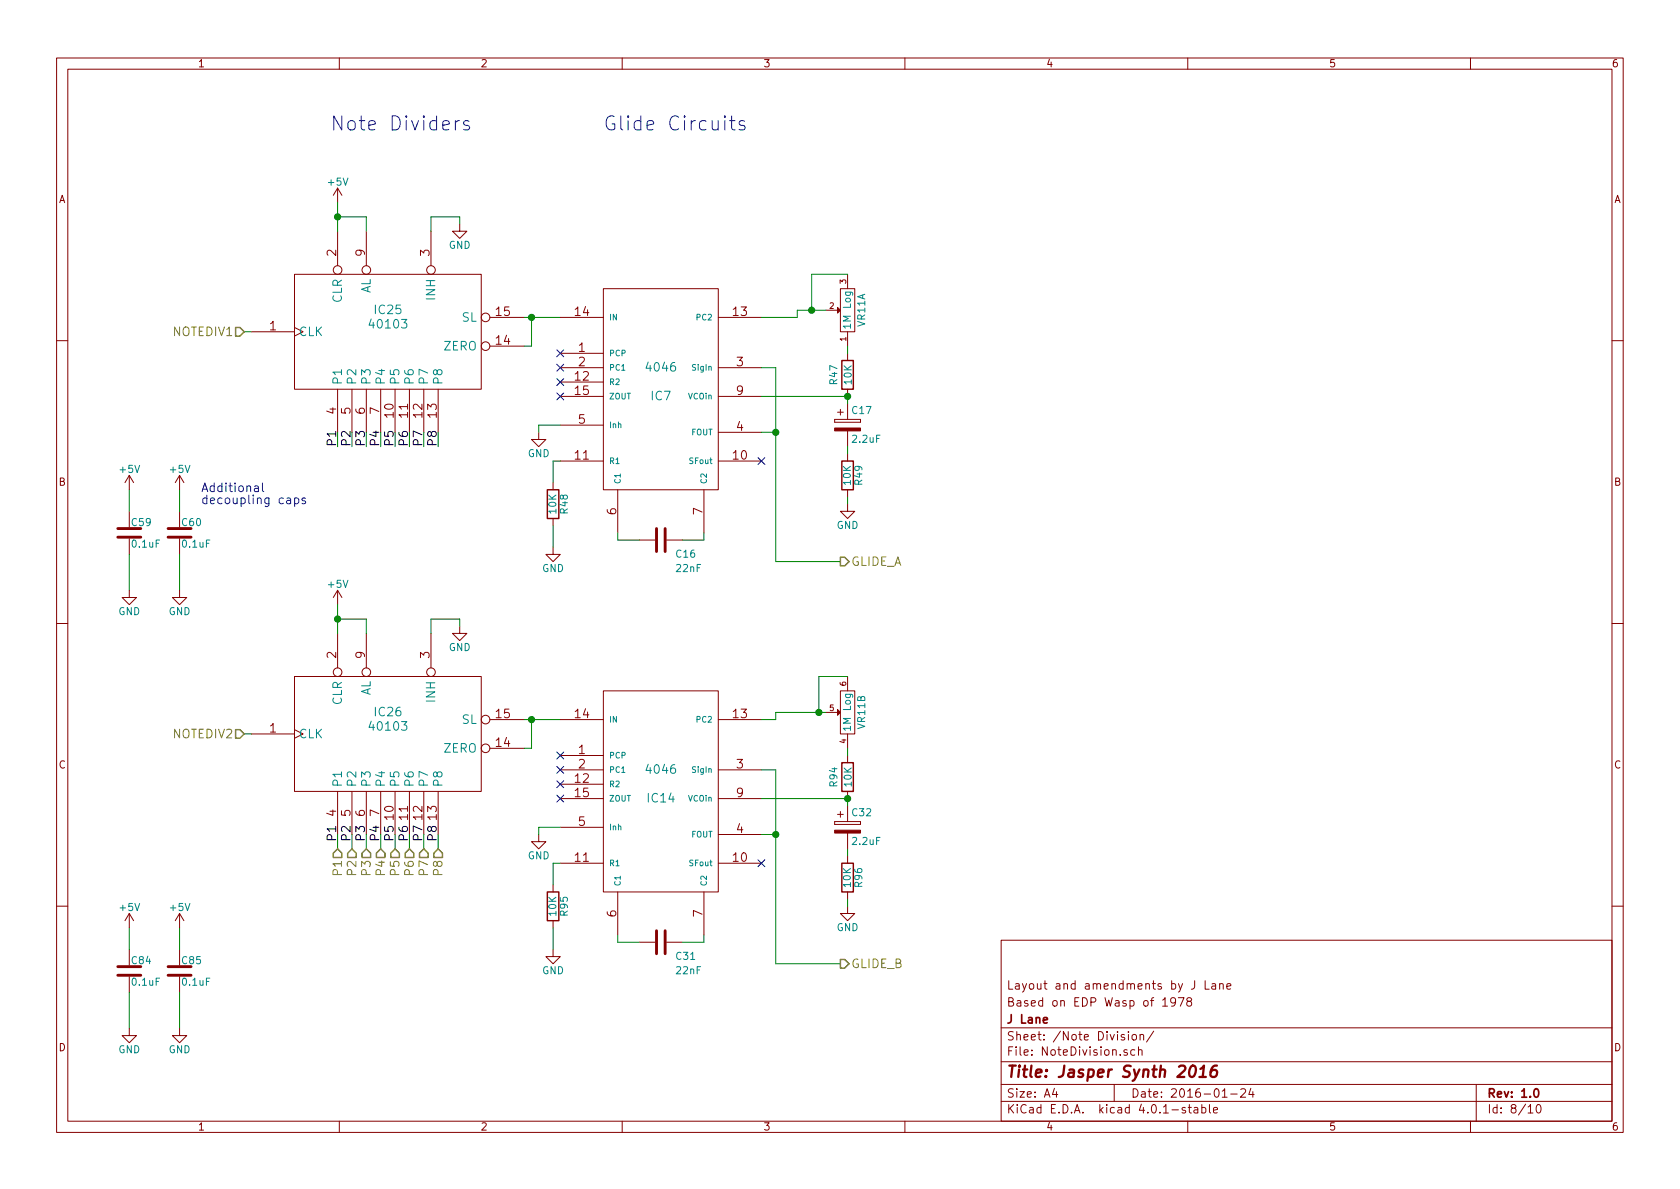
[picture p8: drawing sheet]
<svg xmlns="http://www.w3.org/2000/svg" width="297mm" height="210mm" viewBox="0 0 297 210" stroke-linecap="round" stroke-linejoin="round" font-family="sans-serif">
<g fill="none" stroke="#840000" stroke-width=".18">
<path d="M10 10.3h277v189.9h-277zM12 12.2h273v186.1h-273zM60 10.3v1.9M110 10.3v1.9M160 10.3v1.9M210 10.3v1.9M260 10.3v1.9M59.7 33.3v2.5M59.7 33.3l-.8 1.2M59.7 33.3l.8 1.2M81.3 39.6v1.3h1.2l-1.2 1.3-1.3-1.3h1.3M44.4 58.7h7.7"/>
<path d="M52.1 48.5h33v20.3h-33zM52.1 57.9l1.5 .8-1.5 .7M59.7 40.9v6.1M64.8 40.9v6.1M76.2 40.9v6.1M86.6 56.1h6.1M99.1 56.1h7.6M106.7 51h20.3v35.6h-20.3zM127 56.1h7.6M146 54.9h2.1M148.6 51h2.5v7.7h-2.5zM149.9 48.5v2.5"/>
<path d="M149.9 58.7v2.5M10 60.2h2M59.7 68.8v7.6M62.2 68.8v7.6M64.8 68.8v7.6M67.3 68.8v7.6M69.8 68.8v7.6M72.4 68.8v7.6M74.9 68.8v7.6M77.5 68.8v7.6M86.6 61.2h6.1M95.2 76.4v1.3h1.3l-1.3 1.3-1.2-1.3h1.2"/>
<path d="M99.1 62.5h7.6M99.1 65h7.6M99.1 75.2h7.6M99.1 70.1h7.6M99.1 67.6h7.6M127 65h7.6M127 76.4h7.6M127 70.1h7.6M147.6 74.2v.5zM147.6 74.7h4.5zM147.6 74.2h4.5zM148.1 72.9h1"/>
<path d="M148.6 72.4v1M149.9 62.5v1.2M149.9 68.8v1.3M149.9 71.4v2.8M149.9 76.2v2.8M152.1 74.2v.5zM285 60.2h2M22.9 84.1v2.5M22.9 90.4v2.8M22.9 95.2v2.8M22.9 84.1l-.8 1.2M22.9 84.1l.7 1.2"/>
<path d="M31.7 84.1v2.5M31.7 90.4v2.8M31.7 95.2v2.8M31.7 84.1l-.7 1.2M31.7 84.1l.8 1.2M97.8 96.8v1.2h1.3l-1.3 1.3-1.3-1.3h1.3M97.8 85.3v1.3M97.8 91.7v1.3M99.1 81.5h7.6M109.2 86.6v7.6M113 95.5h2.8M117.9 95.5h2.7"/>
<path d="M124.5 86.6v7.6M127 81.5h7.6M149.9 89.1v1.3h1.2l-1.2 1.3-1.3-1.3h1.3M149.9 80.3v1.2M149.9 86.6v1.3M10 110.3h2M22.9 104.4v1.3h1.2l-1.2 1.2-1.3-1.2h1.3M31.7 104.4v1.3h1.3l-1.3 1.2-1.2-1.2h1.2M52.1 119.6h33v20.3h-33zM59.7 104.4v2.5M59.7 112v6.1M59.7 104.4l-.8 1.3"/>
<path d="M59.7 104.4l.8 1.3M64.8 112v6.1M76.2 112v6.1M81.3 110.7v1.3h1.2l-1.2 1.3-1.3-1.3h1.3M149.9 119.6v2.6M285 110.3h2M44.4 129.8h7.7M52.1 129l1.5 .8-1.5 .8M59.7 139.9v7.7M62.2 139.9v7.7M64.8 139.9v7.7M67.3 139.9v7.7"/>
<path d="M69.8 139.9v7.7M72.4 139.9v7.7M74.9 139.9v7.7M77.5 139.9v7.7M86.6 132.3h6.1M86.6 127.2h6.1M99.1 127.2h7.6M99.1 133.6h7.6M99.1 136.1h7.6M99.1 138.7h7.6M106.7 122.2h20.3v35.5h-20.3zM127 127.2h7.6"/>
<path d="M127 136.1h7.6M146 126h2.1M148.6 122.2h2.5v7.6h-2.5zM149.9 129.8v2.5M149.9 133.6v1.3M149.9 139.9v1.3M95.2 147.6v1.2h1.3l-1.3 1.3-1.2-1.3h1.2M97.8 156.5v1.2M99.1 146.3h7.6M99.1 141.2h7.6M99.1 152.6h7.6M109.2 157.7v7.6"/>
<path d="M124.5 157.7v7.6M127 147.6h7.6M127 141.2h7.6M127 152.6h7.6M147.6 145.3v.5zM147.6 145.8h4.5zM147.6 145.3h4.5zM148.1 144h1M148.6 143.5v1M149.9 142.5v2.8M149.9 147.3v2.8M149.9 151.4v1.2"/>
<path d="M149.9 157.7v1.3M152.1 145.3v.5zM10 160.2h2M22.9 161.5v2.6M22.9 167.9v2.8M22.9 172.7v2.8M22.9 161.5l-.8 1.3M22.9 161.5l.7 1.3M31.7 161.5v2.6M31.7 167.9v2.8M31.7 172.7v2.8M31.7 161.5l-.7 1.3"/>
<path d="M31.7 161.5l.8 1.3M97.8 167.9v1.3h1.3l-1.3 1.2-1.3-1.2h1.3M97.8 162.8v1.3M113 166.6h2.8M117.9 166.6h2.7M149.9 160.3v1.2h1.2l-1.2 1.3-1.3-1.3h1.3M177 166.3h108v32h-108zM205.6 176.9l.4-.5v1.5M205.6 177.9h.8M207.8 177.1l-.2 .3h-.3l-.3-.3v-.4l.1-.2 .5-.1 .2 .2a1.19 1.19 0 0 1-.2 1.2l-.5 .1M208.3 176.4h1l-.6 1.5M210.1 177.1l-.3-.3 .1-.2 .2-.2 .4 .1 .2 .2-.1 .2-.6 .2a.48 .48 0 0 0-.1 .7l.2 .1 .5-.1a.48 .48 0 0 0-.2-.7"/>
<path d="M213.1 173.4v1.5h.7M214.3 174h.6v.9M214.9 174.3l-.4 .1-.3 .2 .3 .3 .4-.1M215.6 174.1l.2-.2 .4 .1 .1 .9M215.6 173.9v1M216.9 174.4l.7-.1v-.3l-.5-.1-.2 .2 .1 .7h.6M285 160.2h2M22.9 181.9v1.2h1.2l-1.2 1.3-1.3-1.3h1.3M31.7 181.9v1.2h1.3l-1.3 1.3-1.2-1.3h1.2M60 198.3v1.9M110 198.3v1.9M160 198.3v1.9"/>
<path d="M177 194.8h108M177 191.8h108M177 187.8h108M177 181.8h108M186.4 192.5l-.3 1h.9M186.8 193v1M197 191.8v3M198.8 183a.37 .37 0 0 0-.6 .1l.1 .3 .5 .1 .1 .1-.2 .3-.5-.1M199.3 185.7a.37 .37 0 0 0-.6 .1l.1 .2 .5 .2 .1 .1-.3 .3-.4-.1M199.5 182.4v.2M199.5 182.9v1M200.2 183.1l.2-.2 .5 .2v.5l-.1 .2-.4 .1-.2-.1z"/>
<path d="M200.6 185.7l-.4-.1-.3 .3 .1 .6 .2 .1 .4-.1M201.3 185.7l.2-.1 .4 .1v.9M201.3 185.1v1.5M201.6 183.1l.2-.2 .4 .1v.9M201.6 182.9v1M204 182.3l-1.3 2M209.6 195.9a.37 .37 0 0 0-.6 .1l.1 .3 .5 .1 .1 .1-.3 .3-.4-.1M210 198.3v1.9M210.1 195.8h.5M210.3 195.3v1.3l.3 .2M211.2 195.9h.5l.1 .9M211.8 196.2l-.5 .1-.2 .2 .2 .3 .5-.1"/>
<path d="M212.5 195.9l.4-.1 .3 .3-.1 .6h-.6M212.5 195.3v1.5M213.8 195.3v1.3l.2 .2M214.6 196.3l.7-.1-.1-.3-.4-.1-.2 .2v.7h.6M216.1 194h.9M217.6 193.5h1.1M219.4 192.7l.2-.2h.4l.2 .5-.9 1h.9M221.2 192.5l-.4 1h.9M221.5 193v1M260 198.3v1.9M261 191.8v6.5M270.2 195.8l.4-.5v1.5"/>
<path d="M270.2 196.8h.8M271.8 195.5l.2-.2a.81 .81 0 0 1 .5 .6 .81 .81 0 0 1-.2 .8l-.2 .1a.79 .79 0 0 1-.3-1.3z"/>
<circle cx="59.7" cy="47.7" r=".76"/>
<circle cx="64.8" cy="47.7" r=".76"/>
<circle cx="76.2" cy="47.7" r=".76"/>
<circle cx="85.9" cy="56.1" r=".76"/>
<circle cx="85.9" cy="61.2" r=".76"/>
<circle cx="59.7" cy="118.9" r=".76"/>
<circle cx="64.8" cy="118.9" r=".76"/>
<circle cx="76.2" cy="118.9" r=".76"/>
<circle cx="85.9" cy="132.3" r=".76"/>
<circle cx="85.9" cy="127.2" r=".76"/>
</g>
<path d="M271.3 192.7l.3-.2a.81 .81 0 0 1 .5 .6 .81 .81 0 0 1-.2 .8l-.2 .1a.79 .79 0 0 1-.4-1.3z" fill="none" stroke="#840000" stroke-width=".3"/>
<path d="M210.7 188.5a.45 .45 0 0 1 .7 .3 1.19 1.19 0 0 1-.8 1.6l-.2-.1a1.48 1.48 0 0 1 .3-1.8zM212.1 190.4h1.1M212.2 189l.7-.6-.3 2M215.2 188.4a.93 .93 0 0 0-1.1 .9v1l.3 .1 .5-.1a.82 .82 0 0 0 .2-.9l-.2-.2a.69 .69 0 0 0-.8 .4" fill="none" stroke="#840000" stroke-width=".41"/>
<g fill="none" stroke="#008400" stroke-width=".18">
<path d="M59.7 35.8v5.1M59.7 38.3h5.1v2.6M81.3 39.6v-1.3h-5.1v2.6M43.2 58.7h1.2M92.7 56.1h6.4M94 56.1v5.1h-1.3M146 54.9h-5v1.2h-6.4M149.9 48.5h-6.4v6.4M99.1 75.2h-3.9v1.2M134.6 70.1h15.3v1.3M134.6 65h2.6v34.3h11.4M134.6 76.4h2.6"/>
<path d="M149.9 61.2v1.3M149.9 79v1.3M22.9 86.6v3.8M22.9 98v6.4M31.7 86.6v3.8M31.7 98v6.4M97.8 93v3.8M99.1 81.5h-1.3v3.8M109.2 94.2v1.3h3.8M124.5 94.2v1.3h-3.9M149.9 87.9v1.2M59.7 106.9v5.1"/>
<path d="M59.7 109.5h5.1v2.5M81.3 110.7v-1.2h-5.1v2.5M149.9 119.6h-5.1v6.4M43.2 129.8h1.2M92.7 127.2h6.4M94 127.2v5.1h-1.3M134.6 136.1h2.6v34.3h11.4M146 126h-8.8v1.2h-2.6M149.9 132.3v1.3M59.7 147.6v2.5M62.2 147.6v2.5M64.8 147.6v2.5"/>
<path d="M67.3 147.6v2.5M69.8 147.6v2.5M72.4 147.6v2.5M74.9 147.6v2.5M77.5 147.6v2.5M99.1 146.3h-3.9v1.3M99.1 152.6h-1.3v3.9M134.6 141.2h15.3v1.3M134.6 147.6h2.6M149.9 150.1v1.3M149.9 159v1.3M22.9 164.1v3.8"/>
<path d="M22.9 175.5v6.4M31.7 164.1v3.8M31.7 175.5v6.4M97.8 164.1v3.8M109.2 165.3v1.3h3.8M124.5 165.3v1.3h-3.9"/>
</g>
<g fill="#008400" stroke="#008400" stroke-width=".25">
<circle cx="59.7" cy="38.3" r=".51"/>
<circle cx="94" cy="56.1" r=".51"/>
<circle cx="149.9" cy="70.1" r=".51"/>
<circle cx="137.2" cy="76.4" r=".51"/>
<circle cx="59.7" cy="109.5" r=".51"/>
<circle cx="94" cy="127.2" r=".51"/>
<circle cx="149.9" cy="141.2" r=".51"/>
<circle cx="137.2" cy="147.6" r=".51"/>
<circle cx="143.5" cy="54.9" r=".51"/>
<circle cx="144.8" cy="126" r=".51"/>
</g>
<path d="M20.8 95h4.1M20.8 93.5h4.1M29.7 95h4.1M29.7 93.5h4.1M116.1 93.5v4M117.6 93.5v4M20.8 172.5h4.1M20.8 170.9h4.1M29.7 172.5h4.1M29.7 170.9h4.1M116.1 164.6v4.1M117.6 164.6v4.1" fill="none" stroke="#840000" stroke-width=".51"/>
<path d="M148.8 63.7h2.1v5.1h-2.1zM96.8 86.6h2v5.1h-2zM148.8 81.5h2.1v5.1h-2.1zM148.8 134.9h2.1v5h-2.1zM96.8 157.7h2v5.1h-2zM148.8 152.6h2.1v5.1h-2.1z" fill="none" stroke="#840000" stroke-width=".25"/>
<g fill="#840000" stroke="#840000" stroke-width=".18">
<path d="M147.6 75.7h4.5v.5h-4.5z"/>
<path d="M148.1 54.4l.5 .5-.5 .5z"/>
<path d="M147.6 146.8h4.5v.5h-4.5z"/>
<path d="M148.1 125.5l.5 .5-.5 .5z"/>
</g>
<g fill="none" stroke="#000084" stroke-width=".18">
<path d="M98.5 69.5l1.2 1.2M98.5 66.9l1.2 1.3M98.5 64.4l1.2 1.2M98.5 61.9l1.2 1.2M99.7 69.5l-1.2 1.2M99.7 66.9l-1.2 1.3M99.7 64.4l-1.2 1.2M99.7 61.9l-1.2 1.2M134 80.9l1.2 1.2M135.2 80.9l-1.2 1.2M98.5 138.1l1.2 1.2M98.5 135.5l1.2 1.2"/>
<path d="M98.5 133l1.2 1.2M99.7 138.1l-1.2 1.2M99.7 135.5l-1.2 1.2M99.7 133l-1.2 1.2M98.5 140.6l1.2 1.2M99.7 140.6l-1.2 1.2M134 152l1.2 1.3M135.2 152l-1.2 1.3"/>
</g>
<path d="M80.5 21.3v1.7M81.2 21.3a.68 .68 0 0 0-.7 .5M82.9 21.5l-.6-.2-.2 .2-.1 .2 .1 .3 .8 .3 .1 .2-.1 .4-.2 .1-.7-.1M129 21.3h1M129.4 20.5v2.1l.1 .3 .5 .1M131.6 21.5l-.6-.2-.2 .2-.1 .2 .1 .3 .8 .3 .1 .2-.1 .4-.2 .1-.7-.1M45 86h.6l.1 .9M45.7 86.3l-.5 .1a.3 .3 0 0 0-.2 .2 .3 .3 0 0 0 .2 .3h.5M46.4 85.4v1.3l.2 .2M52.1 88.1a.48 .48 0 0 1 .7 .1v.7a.48 .48 0 0 1-.7 .1M52.1 88.1v1.5M54 88.1h-.4l-.2 .2 .1 .2 .5 .1v.4h-.6" fill="none" stroke="#0000c2" stroke-width=".18"/>
<path d="M41.7 57.9h.7l.8 .8-.8 .7h-.7zM148.6 98.5h.8l.7 .8-.7 .8h-.8zM41.7 129h.7l.8 .8-.8 .8h-.7zM59.7 150.1l.8 .8v.7h-1.6v-.7zM61.5 150.9l.7-.8 .8 .8v.7h-1.5zM64.8 150.1l.7 .8v.7h-1.5v-.7zM66.5 150.9l.8-.8 .8 .8v.7h-1.6zM69.8 150.1l.8 .8v.7h-1.5v-.7zM71.6 150.9l.8-.8 .8 .8v.7h-1.6zM74.2 150.9l.7-.8 .8 .8v.7h-1.5zM77.5 150.1l.7 .8v.7h-1.5v-.7zM148.6 169.7h.8l.7 .7-.7 .8h-.8z" fill="none" stroke="#848400" stroke-width=".25"/>
<g font-size="3.5" fill="#0000c2">
<text x="58.4" y="23.1">Note Dividers</text>
<text x="106.7" y="23.1">Glide Circuits</text>
</g>
<text font-size="2.8" fill="#840000" x="178" y="190.5">Title: Jasper Synth 2016</text>
<g font-size="2.1" fill="#840000">
<text x="59.4" y="45.3" transform="rotate(-90 59.4 45.3)">2</text>
<text x="64.5" y="45.3" transform="rotate(-90 64.5 45.3)">9</text>
<text x="75.9" y="45.3" transform="rotate(-90 75.9 45.3)">3</text>
<text x="47.7" y="58.4">1</text>
<text x="87.7" y="55.9">15</text>
<text x="101.7" y="55.9">14</text>
<text x="129.6" y="55.9">13</text>
<text x="87.7" y="61">14</text>
<text x="102.3" y="62.2">1</text>
<text x="102.3" y="64.8">2</text>
<text x="130.2" y="64.8">3</text>
<text x="101.7" y="67.3">12</text>
<text x="101.7" y="69.8">15</text>
<text x="130.2" y="69.8">9</text>
<text x="59.4" y="73.2" transform="rotate(-90 59.4 73.2)">4</text>
<text x="62" y="73.2" transform="rotate(-90 62 73.2)">5</text>
<text x="64.5" y="73.2" transform="rotate(-90 64.5 73.2)">6</text>
<text x="67.1" y="73.2" transform="rotate(-90 67.1 73.2)">7</text>
<text x="69.6" y="73.8" transform="rotate(-90 69.6 73.8)">10</text>
<text x="72.1" y="73.8" transform="rotate(-90 72.1 73.8)">11</text>
<text x="74.7" y="73.8" transform="rotate(-90 74.7 73.8)">12</text>
<text x="77.2" y="73.8" transform="rotate(-90 77.2 73.8)">13</text>
<text x="102.3" y="74.9">5</text>
<text x="130.2" y="76.2">4</text>
<text x="101.7" y="81.3">11</text>
<text x="129.6" y="81.3">10</text>
<text x="109" y="91" transform="rotate(-90 109 91)">6</text>
<text x="124.2" y="91" transform="rotate(-90 124.2 91)">7</text>
<text x="59.4" y="116.4" transform="rotate(-90 59.4 116.4)">2</text>
<text x="64.5" y="116.4" transform="rotate(-90 64.5 116.4)">9</text>
<text x="75.9" y="116.4" transform="rotate(-90 75.9 116.4)">3</text>
<text x="47.7" y="129.5">1</text>
<text x="87.7" y="127">15</text>
<text x="101.7" y="127">14</text>
<text x="129.6" y="127">13</text>
<text x="87.7" y="132.1">14</text>
<text x="102.3" y="133.3">1</text>
<text x="102.3" y="135.9">2</text>
<text x="130.2" y="135.9">3</text>
<text x="101.7" y="138.4">12</text>
<text x="101.7" y="141">15</text>
<text x="130.2" y="141">9</text>
<text x="59.4" y="144.3" transform="rotate(-90 59.4 144.3)">4</text>
<text x="62" y="144.3" transform="rotate(-90 62 144.3)">5</text>
<text x="64.5" y="144.3" transform="rotate(-90 64.5 144.3)">6</text>
<text x="67.1" y="144.3" transform="rotate(-90 67.1 144.3)">7</text>
<text x="69.6" y="144.9" transform="rotate(-90 69.6 144.9)">10</text>
<text x="72.1" y="144.9" transform="rotate(-90 72.1 144.9)">11</text>
<text x="74.7" y="144.9" transform="rotate(-90 74.7 144.9)">12</text>
<text x="77.2" y="144.9" transform="rotate(-90 77.2 144.9)">13</text>
<text x="102.3" y="146">5</text>
<text x="130.2" y="147.3">4</text>
<text x="101.7" y="152.4">11</text>
<text x="129.6" y="152.4">10</text>
<text x="109" y="162.1" transform="rotate(-90 109 162.1)">6</text>
<text x="124.2" y="162.1" transform="rotate(-90 124.2 162.1)">7</text>
<text x="178" y="178">Based on EDP Wasp of 1978</text>
<text x="178" y="175">Layout and amendments by J Lane</text>
<text x="178" y="184">Sheet: /Note Division/</text>
<text x="178" y="181">J Lane</text>
<text x="178" y="186.7">File: NoteDivision.sch</text>
<text x="178" y="196.9">KiCad E.D.A. kicad 4.0.1-stable</text>
<text x="178" y="194.1">Size: A4</text>
<text x="200" y="194.1">Date: 2016-01-24</text>
<text x="263" y="194.1">Rev: 1.0</text>
<text x="263" y="196.9">Id: 8/10</text>
</g>
<g font-size="2.1" fill="#008484">
<text x="60.5" y="53.6" transform="rotate(-90 60.5 53.6)">CLR</text>
<text x="65.5" y="52.1" transform="rotate(-90 65.5 52.1)">AL</text>
<text x="77" y="52.9" transform="rotate(-90 77 52.9)">INH</text>
<text x="52.8" y="59.4">CLK</text>
<text x="65.6" y="58.1">40103</text>
<text x="66.3" y="55.5">IC25</text>
<text x="81.6" y="56.9">SL</text>
<text x="78.4" y="62">ZERO</text>
<text x="114.5" y="65.7">4046</text>
<text x="60.5" y="68.1" transform="rotate(-90 60.5 68.1)">P1</text>
<text x="63" y="68.1" transform="rotate(-90 63 68.1)">P2</text>
<text x="65.5" y="68.1" transform="rotate(-90 65.5 68.1)">P3</text>
<text x="68.1" y="68.1" transform="rotate(-90 68.1 68.1)">P4</text>
<text x="70.6" y="68.1" transform="rotate(-90 70.6 68.1)">P5</text>
<text x="73.2" y="68.1" transform="rotate(-90 73.2 68.1)">P6</text>
<text x="75.7" y="68.1" transform="rotate(-90 75.7 68.1)">P7</text>
<text x="78.2" y="68.1" transform="rotate(-90 78.2 68.1)">P8</text>
<text x="115.2" y="70.8">IC7</text>
<text x="60.5" y="124.8" transform="rotate(-90 60.5 124.8)">CLR</text>
<text x="65.5" y="123.2" transform="rotate(-90 65.5 123.2)">AL</text>
<text x="77" y="124" transform="rotate(-90 77 124)">INH</text>
<text x="52.8" y="130.6">CLK</text>
<text x="65.6" y="129.2">40103</text>
<text x="66.3" y="126.7">IC26</text>
<text x="81.6" y="128">SL</text>
<text x="78.4" y="133.1">ZERO</text>
<text x="114.5" y="136.8">4046</text>
<text x="60.5" y="139.2" transform="rotate(-90 60.5 139.2)">P1</text>
<text x="63" y="139.2" transform="rotate(-90 63 139.2)">P2</text>
<text x="65.5" y="139.2" transform="rotate(-90 65.5 139.2)">P3</text>
<text x="68.1" y="139.2" transform="rotate(-90 68.1 139.2)">P4</text>
<text x="70.6" y="139.2" transform="rotate(-90 70.6 139.2)">P5</text>
<text x="73.2" y="139.2" transform="rotate(-90 73.2 139.2)">P6</text>
<text x="75.7" y="139.2" transform="rotate(-90 75.7 139.2)">P7</text>
<text x="78.2" y="139.2" transform="rotate(-90 78.2 139.2)">P8</text>
<text x="114.6" y="141.9">IC14</text>
</g>
<g font-size="2.1" fill="#848400">
<text x="30.6" y="59.4">NOTEDIV1</text>
<text x="150.5" y="100.1">GLIDE_A</text>
<text x="30.6" y="130.6">NOTEDIV2</text>
<text x="60.5" y="154.6" transform="rotate(-90 60.5 154.6)">P1</text>
<text x="63" y="154.6" transform="rotate(-90 63 154.6)">P2</text>
<text x="65.5" y="154.6" transform="rotate(-90 65.5 154.6)">P3</text>
<text x="68.1" y="154.6" transform="rotate(-90 68.1 154.6)">P4</text>
<text x="70.6" y="154.6" transform="rotate(-90 70.6 154.6)">P5</text>
<text x="73.2" y="154.6" transform="rotate(-90 73.2 154.6)">P6</text>
<text x="75.7" y="154.6" transform="rotate(-90 75.7 154.6)">P7</text>
<text x="78.2" y="154.6" transform="rotate(-90 78.2 154.6)">P8</text>
<text x="150.5" y="171.2">GLIDE_B</text>
</g>
<g font-size="2.1">
<text x="59.4" y="79" transform="rotate(-90 59.4 79)">P1</text>
<text x="62" y="79" transform="rotate(-90 62 79)">P2</text>
<text x="64.5" y="79" transform="rotate(-90 64.5 79)">P3</text>
<text x="67.1" y="79" transform="rotate(-90 67.1 79)">P4</text>
<text x="69.6" y="79" transform="rotate(-90 69.6 79)">P5</text>
<text x="72.1" y="79" transform="rotate(-90 72.1 79)">P6</text>
<text x="74.7" y="79" transform="rotate(-90 74.7 79)">P7</text>
<text x="77.2" y="79" transform="rotate(-90 77.2 79)">P8</text>
<text x="59.4" y="148.8" transform="rotate(-90 59.4 148.8)">P1</text>
<text x="62" y="148.8" transform="rotate(-90 62 148.8)">P2</text>
<text x="64.5" y="148.8" transform="rotate(-90 64.5 148.8)">P3</text>
<text x="67.1" y="148.8" transform="rotate(-90 67.1 148.8)">P4</text>
<text x="69.6" y="148.8" transform="rotate(-90 69.6 148.8)">P5</text>
<text x="72.1" y="148.8" transform="rotate(-90 72.1 148.8)">P6</text>
<text x="74.7" y="148.8" transform="rotate(-90 74.7 148.8)">P7</text>
<text x="77.2" y="148.8" transform="rotate(-90 77.2 148.8)">P8</text>
</g>
<g font-size="2.1" fill="#0000c2">
<text x="35.6" y="87">Additional</text>
<text x="35.6" y="89.1">decoupling caps</text>
</g>
<g font-size="1.8" fill="#840000">
<text x="35" y="11.9">1</text>
<text x="85" y="11.9">2</text>
<text x="135" y="11.9">3</text>
<text x="185" y="11.9">4</text>
<text x="235" y="11.9">5</text>
<text x="285" y="11.9">6</text>
<text x="10.4" y="35.9">A</text>
<text x="285.4" y="35.9">A</text>
<text x="10.4" y="85.9">B</text>
<text x="285.4" y="85.9">B</text>
<text x="10.4" y="135.9">C</text>
<text x="285.4" y="135.9">C</text>
<text x="10.4" y="185.9">D</text>
<text x="285.4" y="185.9">D</text>
<text x="35" y="199.9">1</text>
<text x="85" y="199.9">2</text>
<text x="135" y="199.9">3</text>
<text x="185" y="199.9">4</text>
<text x="235" y="199.9">5</text>
<text x="285" y="199.9">6</text>
</g>
<g font-size="1.8" fill="#008484">
<text x="58.1" y="32.8">+5V</text>
<text x="79.3" y="44">GND</text>
<text x="150.4" y="57.9" transform="rotate(-90 150.4 57.9)">1M Log</text>
<text x="153" y="57.7" transform="rotate(-90 153 57.7)">VR11A</text>
<text x="148" y="67.9" transform="rotate(-90 148 67.9)">R47</text>
<text x="150.6" y="67.9" transform="rotate(-90 150.6 67.9)">10K</text>
<text x="150.7" y="73.2">C17</text>
<text x="21.3" y="83.6">+5V</text>
<text x="30.1" y="83.6">+5V</text>
<text x="93.3" y="80.8">GND</text>
<text x="150.8" y="78.3">2.2uF</text>
<text x="150.4" y="85.7" transform="rotate(-90 150.4 85.7)">10K</text>
<text x="152.5" y="85.7" transform="rotate(-90 152.5 85.7)">R49</text>
<text x="23.3" y="93">C59</text>
<text x="32.2" y="93">C60</text>
<text x="98.3" y="90.8" transform="rotate(-90 98.3 90.8)">10K</text>
<text x="100.4" y="90.8" transform="rotate(-90 100.4 90.8)">R48</text>
<text x="147.9" y="93.5">GND</text>
<text x="23.4" y="96.8">0.1uF</text>
<text x="32.3" y="96.8">0.1uF</text>
<text x="95.8" y="101.1">GND</text>
<text x="119.6" y="98.6">C16</text>
<text x="119.7" y="101.1">22nF</text>
<text x="58.1" y="103.9">+5V</text>
<text x="20.9" y="108.8">GND</text>
<text x="29.8" y="108.8">GND</text>
<text x="79.3" y="115.1">GND</text>
<text x="150.4" y="129.1" transform="rotate(-90 150.4 129.1)">1M Log</text>
<text x="153" y="128.8" transform="rotate(-90 153 128.8)">VR11B</text>
<text x="148" y="139" transform="rotate(-90 148 139)">R94</text>
<text x="150.6" y="139" transform="rotate(-90 150.6 139)">10K</text>
<text x="150.7" y="144.3">C32</text>
<text x="150.8" y="149.4">2.2uF</text>
<text x="93.3" y="151.9">GND</text>
<text x="21.3" y="161.1">+5V</text>
<text x="30.1" y="161.1">+5V</text>
<text x="98.3" y="161.9" transform="rotate(-90 98.3 161.9)">10K</text>
<text x="100.4" y="161.9" transform="rotate(-90 100.4 161.9)">R95</text>
<text x="150.4" y="156.8" transform="rotate(-90 150.4 156.8)">10K</text>
<text x="152.5" y="156.8" transform="rotate(-90 152.5 156.8)">R96</text>
<text x="147.9" y="164.6">GND</text>
<text x="23.3" y="170.5">C84</text>
<text x="32.2" y="170.5">C85</text>
<text x="95.8" y="172.3">GND</text>
<text x="119.6" y="169.7">C31</text>
<text x="119.7" y="172.3">22nF</text>
<text x="23.4" y="174.3">0.1uF</text>
<text x="32.3" y="174.3">0.1uF</text>
<text x="20.9" y="186.2">GND</text>
<text x="29.8" y="186.2">GND</text>
</g>
<g font-size="1.4" fill="#840000">
<text x="149.6" y="50.2" transform="rotate(-90 149.6 50.2)">3</text>
<text x="146.7" y="54.6">2</text>
<text x="149.6" y="60.3" transform="rotate(-90 149.6 60.3)">1</text>
<text x="146.7" y="125.7">5</text>
<text x="149.6" y="121.3" transform="rotate(-90 149.6 121.3)">6</text>
<text x="149.6" y="131.4" transform="rotate(-90 149.6 131.4)">4</text>
</g>
<g font-size="1.4" fill="#008484">
<text x="107.7" y="56.6">IN</text>
<text x="123.2" y="56.6">PC2</text>
<text x="107.7" y="63">PCP</text>
<text x="107.7" y="65.5">PC1</text>
<text x="122.5" y="65.5">SigIn</text>
<text x="107.7" y="68.1">R2</text>
<text x="107.7" y="70.6">ZOUT</text>
<text x="121.7" y="70.6">VCOin</text>
<text x="107.7" y="75.7">Inh</text>
<text x="122.1" y="77">FOUT</text>
<text x="107.7" y="82">R1</text>
<text x="122" y="82">SFout</text>
<text x="109.7" y="85.6" transform="rotate(-90 109.7 85.6)">C1</text>
<text x="125" y="85.6" transform="rotate(-90 125 85.6)">C2</text>
<text x="107.7" y="127.8">IN</text>
<text x="123.2" y="127.8">PC2</text>
<text x="107.7" y="134.1">PCP</text>
<text x="107.7" y="136.6">PC1</text>
<text x="122.5" y="136.6">SigIn</text>
<text x="107.7" y="139.2">R2</text>
<text x="107.7" y="141.7">ZOUT</text>
<text x="121.7" y="141.7">VCOin</text>
<text x="107.7" y="146.8">Inh</text>
<text x="122.1" y="148.1">FOUT</text>
<text x="107.7" y="153.2">R1</text>
<text x="122" y="153.2">SFout</text>
<text x="109.7" y="156.7" transform="rotate(-90 109.7 156.7)">C1</text>
<text x="125" y="156.7" transform="rotate(-90 125 156.7)">C2</text>
</g>
</svg>
